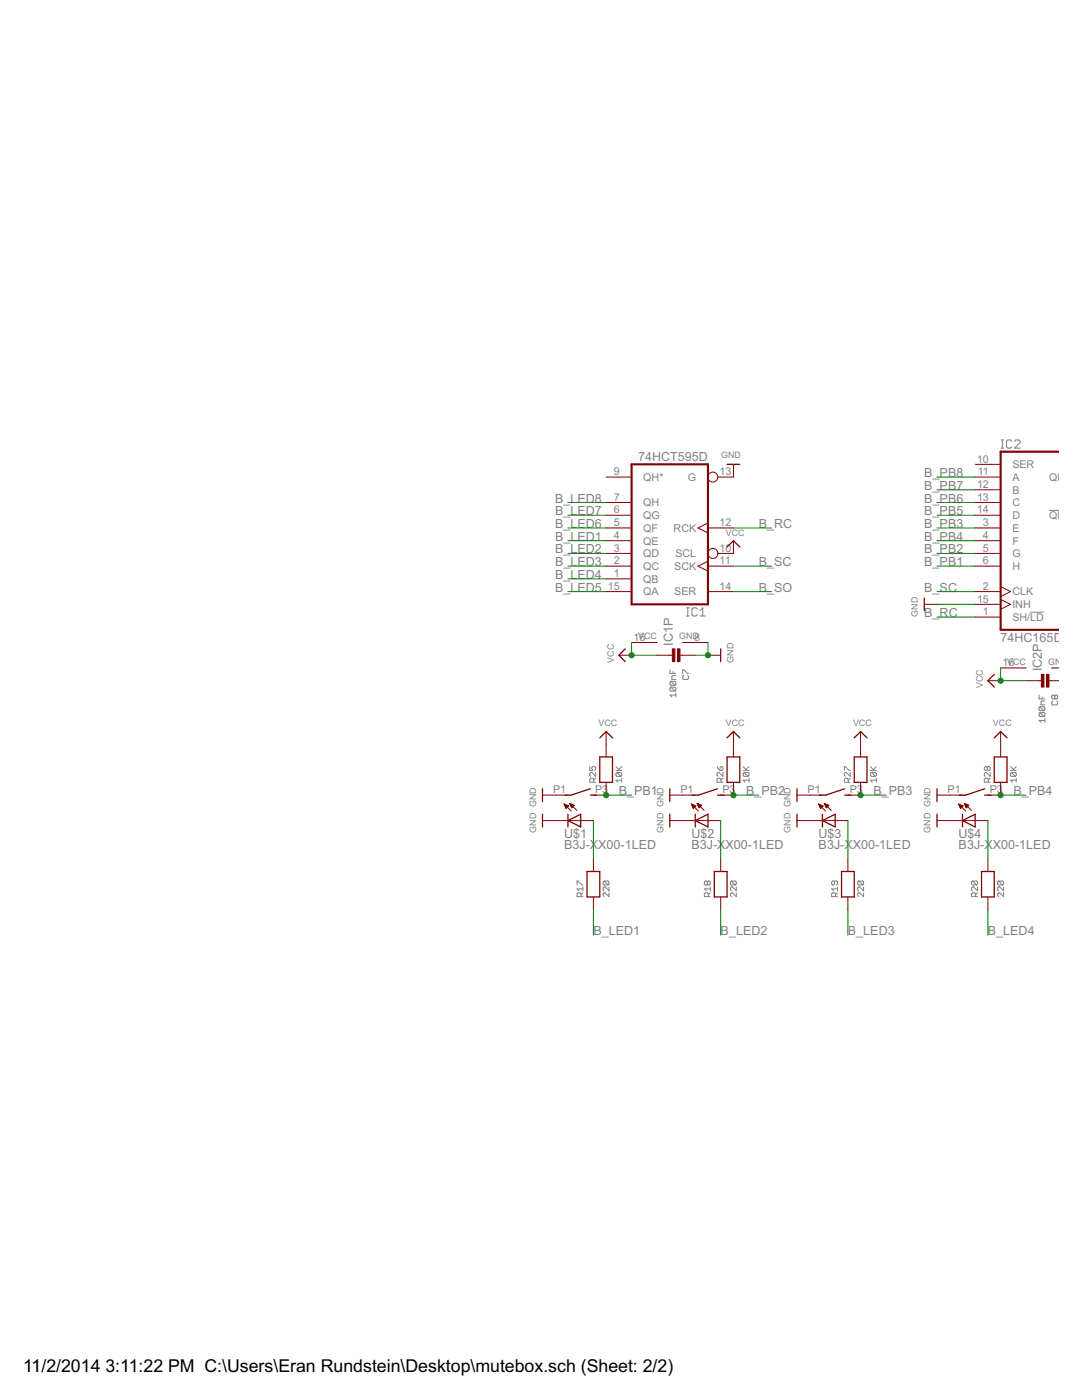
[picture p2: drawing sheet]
<svg xmlns="http://www.w3.org/2000/svg" width="216mm" height="279mm" viewBox="0 0 216 279" stroke-linecap="round" stroke-linejoin="round" font-family="sans-serif">
<g fill="none" stroke="#808080" stroke-width=".2">
<path d="M199.7 89.4h.6M199.7 87.8h.6M200 87.8v1.6M201.9 88.1l-.3-.3h-.5l-.3 .3v1.1l.3 .2h.5l.3-.2M202.5 88.1l.2-.3h.6l.3 .3v.2l-1.1 1.1h1.1M209.3 101.9h2.1M133.7 133.6v.8h1.2M133.9 136h.8l.2 .2v.4l-.2 .2M133.9 137.1h.8l.2 .3v.3l-.2 .2M133.9 137.1l-.2 .3v.3l.2 .2h.8M133.9 136l-.2 .2v.4l.2 .2h.8M133.9 137.1l.8 .8"/>
<path d="M133.9 136l.8 .8M134.3 134v.4M134.9 138.7h-1.2l.4 .4M134.9 138.3v.8M134.9 134.8h-.6l-.2 .2v.6h.8M136.2 134.4v-.8h.2l.8 .8h.2M136.4 134.8l-.2 .2v.4l.2 .2h.8l.2-.2v-.4l-.2-.2M137 122.9h.5M137 121.3h.5M137.2 121.3v1.6M139.1 121.6l-.2-.3h-.6l-.2 .3v1.1l.2 .2h.6l.2-.2M139.7 122.9h1.1"/>
<path d="M139.7 121.9l.5-.6v1.6M205.5 122.2h2.8M207.3 138.7v.8h1.2M207.9 139.1v.4M208.5 139.9h-.6l-.2 .2v.6h.8M210.1 139.9l-.2 .2v.4l.2 .2h.7l.2-.2v-.4l-.2-.2M210.5 138.9l-.2-.2-.4 .2v.4l.2 .2 .4-.2M210.5 138.9l.2-.2 .3 .2v.4l-.2 .2-.3-.2M210.5 138.9v.4M117.7 153v.8h.6l-.2-.4 .2-.4h.4l.2 .2v.4l-.2 .2M118.5 156.1v-.6l-.2-.2h-.4l-.2 .2v.6h1.2M118.9 154.2v.7l-.8-.7-.4 .1v.4l.2 .2"/>
<path d="M118.9 155.3l-.4 .4M122.9 153.8h1.2M122.9 153l.8 .8M123.1 154.2h.8l.2 .1v.4l-.2 .2M123.1 154.2l-.2 .1v.4l.2 .2h.8M123.1 154.2l.8 .7M124.1 155.7h-1.2l.4 .4M124.1 155.3v.8M124.1 153l-.6 .6M143.1 153l.6 .8M143.7 153.2l.4-.2 .2 .2v.4l-.2 .2h-.4zM143.9 156.1v-.6l-.2-.2h-.4l-.2 .2v.6h1.2"/>
<path d="M144.3 154.2v.7l-.8-.7-.4 .1v.4l.2 .2M144.3 155.3l-.4 .4M148.3 153.8h1.2M148.3 153l.8 .8M148.5 154.2l-.2 .1v.4l.2 .2h.8M148.5 154.2h.8l.2 .1v.4l-.2 .2M148.5 154.2l.8 .7M149.5 155.7h-1.2l.4 .4M149.5 155.3v.8M149.5 153l-.6 .6M168.5 153.8v-.8h.2l.8 .8h.2M169.2 156.1v-.6l-.1-.2h-.4l-.2 .2v.6h1.2"/>
<path d="M169.7 154.2v.7l-.8-.7-.4 .1v.4l.2 .2M169.7 155.3l-.5 .4M173.7 153.8h1.2M173.7 153l.8 .8M173.9 154.2l-.2 .1v.4l.2 .2h.8M173.9 154.2h.8l.2 .1v.4l-.2 .2M173.9 154.2l.8 .7M174.9 155.7h-1.2l.4 .4M174.9 155.3v.8M174.9 153l-.6 .6M197 153.2l-.2-.2-.4 .2v.4l.2 .2 .4-.2M197 153.2l.2-.2 .4 .2v.4l-.2 .2-.4-.2"/>
<path d="M197 153.2v.4M197.2 156.1v-.6l-.2-.2h-.4l-.2 .2v.6h1.2M197.6 154.2v.7l-.8-.7-.4 .1v.4l.2 .2M197.6 155.3l-.4 .4M201.6 153.8h1.2M201.6 153l.8 .8M201.8 154.2l-.2 .1v.4l.2 .2h.8M201.8 154.2h.8l.2 .1v.4l-.2 .2M201.8 154.2l.8 .7M202.8 155.7h-1.2l.4 .4M202.8 155.3v.8M202.8 153l-.6 .6"/>
<path d="M207.5 141.1h.8l.2 .1v.4l-.2 .2M207.5 142.2h.8l.2 .2v.4l-.2 .2M207.5 142.2l-.2 .2v.4l.2 .2h.8M207.5 141.1l-.2 .1v.4l.2 .2h.8M207.5 142.2l.8 .8M207.5 141.1l.8 .7M208.5 143.8h-1.2l.4 .4M208.5 143.4v.8M115.1 176.6v-.8h.2l.8 .8h.2M115.9 178.9v-.5l-.2-.2h-.4l-.2 .2v.5h1.2M116.3 178.2l-.4 .4M116.3 177.4h-1.2l.4 .4"/>
<path d="M116.3 177v.8M120.5 175.8h.8l.2 .2v.4l-.2 .2M120.5 175.8l-.1 .2v.4l.1 .2h.8M120.5 175.8l.8 .8M121.5 177v.8l-.7-.8-.4 .2v.4l.1 .2M121.5 178.2v.7l-.7-.7-.4 .2v.4l.1 .1M141.1 176l-.2-.2-.4 .2v.4l.2 .2 .4-.2M141.1 176l.2-.2 .4 .2v.4l-.2 .2-.4-.2M141.1 176v.4M141.3 178.9v-.5l-.2-.2h-.4l-.2 .2v.5h1.2M141.7 177.4h-1.2l.4 .4M141.7 178.2l-.4 .4"/>
<path d="M141.7 177v.8M145.9 175.8l-.1 .2v.4l.1 .2h.8M145.9 175.8h.8l.2 .2v.4l-.2 .2M145.9 175.8l.8 .8M146.9 178.2v.7l-.8-.7-.3 .2v.4l.1 .1M146.9 177v.8l-.8-.8-.3 .2v.4l.1 .2M166.5 175.8v.6l-.2 .2-.4-.2v-.4l.2-.2h.8l.2 .2v.4l-.2 .2M166.7 178.9v-.5l-.2-.2h-.4l-.2 .2v.5h1.2M167.1 177.4h-1.2l.4 .4M167.1 178.2l-.4 .4M167.1 177v.8M171.3 175.8l-.1 .2v.4l.1 .2h.8"/>
<path d="M171.3 175.8h.8l.2 .2v.4l-.2 .2M171.3 175.8l.8 .8M172.3 178.2v.7l-.8-.7-.3 .2v.4l.1 .1M172.3 177v.8l-.8-.8-.3 .2v.4l.1 .2M194.1 175.8l-.2 .2v.4l.2 .2h.7M194.1 175.8h.7l.3 .2v.4l-.3 .2M194.1 175.8l.7 .8M194.6 178.9v-.5l-.1-.2h-.4l-.2 .2v.5h1.2M195.1 177v.8l-.8-.8-.4 .2v.4l.2 .2M195.1 178.2l-.5 .4M199.3 175.8l-.2 .2v.4l.2 .2h.7M199.3 175.8h.7l.3 .2v.4l-.3 .2"/>
<path d="M199.3 175.8l.7 .8M200.3 178.2v.7l-.8-.7-.4 .2v.4l.2 .1M200.3 177v.8l-.8-.8-.4 .2v.4l.2 .2"/>
</g>
<g fill="none" stroke="#800000" stroke-width=".25">
<path d="M145.1 92.7h2.5M145.1 109.2l1.2-1.3 1.3 1.3M184.4 119.3v2.6M124.8 129.5l-1.3 1.3 1.3 1.2M143.8 129.5v2.5M198.4 134.6l-1.3 1.2 1.3 1.3M108.2 157.4v2.6M117.8 157.4l-3.8 1.3h-1.3M117.8 158.7h1.2M119.7 151.1h2.5v5h-2.5zM119.7 147.3l1.2-1.3 1.3 1.3M133.6 157.4v2.6"/>
<path d="M143.2 157.4l-3.8 1.3h-1.3M143.2 158.7h1.2M145.1 151.1h2.5v5h-2.5zM145.1 147.3l1.2-1.3 1.3 1.3M159 157.4v2.6M168.6 157.4l-3.9 1.3h-1.2M168.6 158.7h1.2M170.5 151.1h2.5v5h-2.5zM170.5 147.3l1.2-1.3 1.3 1.3M187 157.4v2.6M196.5 157.4l-3.8 1.3h-1.3M196.5 158.7h1.3"/>
<path d="M198.4 151.1h2.5v5h-2.5zM198.4 147.3l1.3-1.3 1.2 1.3M108.2 162.5v2.5M113.3 163.8l2.6-1.3v2.5zM113.3 162.5v2.5M117.1 173.9h2.6v5.1h-2.6zM133.6 162.5v2.5M138.7 163.8l2.6-1.3v2.5zM138.7 162.5v2.5M142.5 173.9h2.6v5.1h-2.6zM159 162.5v2.5M164.1 163.8l2.5-1.3v2.5z"/>
<path d="M164.1 162.5v2.5M167.9 173.9h2.6v5.1h-2.6zM187 162.5v2.5M192 163.8l2.6-1.3v2.5zM192 162.5v2.5M195.9 173.9h2.5v5.1h-2.5z"/>
</g>
<g fill="none" stroke="#800000" stroke-width=".2">
<path d="M120.9 95.2h5.1M146.3 92.7v2.5h-3.1M194.6 95.2h5.1M194.6 92.7h5.1M194.6 97.7h5.1M120.9 115.5h5.1M120.9 113h5.1M120.9 110.4h5.1M120.9 107.9h5.1M120.9 105.4h5.1M120.9 102.8h5.1M120.9 100.3h5.1"/>
<path d="M120.9 118.1h5.1M141.3 113h5M141.3 105.4h5M141.3 112l-2 1 2 1M141.3 104.4l-2 1 2 1M141.3 118.1h5M146.3 107.9v2.5h-3.1M194.6 113h5.1M194.6 110.4h5.1M194.6 107.9h5.1M194.6 105.4h5.1M194.6 102.8h5.1"/>
<path d="M194.6 100.3h5.1M194.6 118.1h5.1M199.7 117.1l1.9 1-1.9 1M199.7 119.6l1.9 1-1.9 1M123.5 130.8h2.5M126 128.2h5.1M131.1 130.8h3.3M135.4 130.8h3.3M136.2 128.2h5.1M141.3 130.8h2.5M184.4 120.6h2.6M194.6 123.1h5.1"/>
<path d="M194.6 120.6h5.1M197.1 135.8h2.6M199.7 133.3h5M204.7 135.8h3.3M209.1 135.8h2.3M209.8 133.3h1.6M108.2 158.7h5.1M120.9 156.1v2.6h-2.5M120.9 146v5.1M133.6 158.7h5.1M146.3 156.1v2.6h-2.5M146.3 146v5.1"/>
<path d="M159 158.7h5.1M171.7 156.1v2.6h-2.5M171.7 146v5.1M187 158.7h5M199.7 156.1v2.6h-2.6M199.7 146v5.1M108.2 163.8h10.2M112.6 160.5l1.4 1.4M112.6 160.5l.9 .3-.6 .6zM112.6 160.5h.1M112.6 160.6h.4M112.7 160.8h.5"/>
<path d="M112.7 160.9h.7M112.8 161h.5M112.8 161.1h.4M112.9 161.2h.2M113.7 160.3l1.4 1.4M113.7 160.3l.9 .4-.5 .5zM113.7 160.4h.1M113.8 160.5h.3M113.8 160.6h.6M113.9 160.8h.7M113.9 160.9h.5M114 161h.3"/>
<path d="M114 161.1h.2M118.4 171.4v2.5M118.4 179v2.5M133.6 163.8h10.2M138 160.5l1.4 1.4M138 160.5l.9 .3-.6 .6zM138 160.5h.1M138 160.6h.4M138.1 160.8h.5M138.1 160.9h.7M138.2 161h.5M138.2 161.1h.4"/>
<path d="M138.3 161.2h.2M139.1 160.3l1.4 1.4M139.1 160.3l.9 .4-.5 .5zM139.1 160.4h.1M139.2 160.5h.3M139.2 160.6h.6M139.3 160.8h.7M139.3 160.9h.5M139.4 161h.3M139.4 161.1h.2M143.8 171.4v2.5M143.8 179v2.5"/>
<path d="M159 163.8h10.2M163.3 160.5l1.4 1.4M163.3 160.5l.9 .3-.5 .6zM163.4 160.5h.1M163.4 160.6h.3M163.5 160.8h.5M163.5 160.9h.7M163.6 161h.5M163.6 161.1h.4M163.7 161.2h.2M164.5 160.3l1.4 1.4M164.5 160.3l.9 .4-.5 .5z"/>
<path d="M164.5 160.4h.1M164.6 160.5h.3M164.6 160.6h.6M164.7 160.8h.6M164.7 160.9h.5M164.8 161h.3M164.8 161.1h.2M169.2 171.4v2.5M169.2 179v2.5M187 163.8h10.1M191.3 160.5l1.4 1.4M191.3 160.5l.9 .3-.5 .6z"/>
<path d="M191.3 160.5h.1M191.3 160.6h.4M191.4 160.8h.6M191.5 160.9h.6M191.5 161h.5M191.6 161.1h.3M191.6 161.2h.2M192.4 160.3l1.4 1.4M192.4 160.3l.9 .4-.5 .5zM192.4 160.4h.2M192.5 160.5h.3M192.6 160.6h.5"/>
<path d="M192.6 160.8h.7M192.7 160.9h.4M192.7 161h.3M192.8 161.1h.1M197.1 171.4v2.5M197.1 179v2.5"/>
<circle cx="142.2" cy="95.2" r=".99"/>
<circle cx="142.2" cy="110.4" r=".99"/>
</g>
<path d="M126 92.7h15.3v27.9h-15.3zM211.4 90.1h-11.7v35.6h11.7" fill="none" stroke="#800000" stroke-width=".42"/>
<g fill="#800000" stroke="#800000" stroke-width=".2">
<path d="M134.2 129.5h.5v2.5h-.5z"/>
<path d="M135.2 129.5h.5v2.5h-.5z"/>
<path d="M207.8 134.6h.5v2.5h-.5z"/>
<path d="M208.8 134.6h.5v2.5h-.5z"/>
</g>
<g fill="none" stroke="#008000" stroke-width=".2">
<path d="M187 97.7h7.6M187 95.2h7.6M113.3 107.9h7.6M113.3 110.4h7.6M113.3 113h7.6M113.3 115.5h7.6M113.3 118.1h7.6M113.3 105.4h7.6M113.3 102.8h7.6M113.3 100.3h7.6M146.3 113h7.6M146.3 118.1h7.6"/>
<path d="M146.3 105.4h7.6M187 107.9h7.6M187 110.4h7.6M187 113h7.6M187 118.1h7.6M187 105.4h7.6M187 102.8h7.6M187 100.3h7.6M126 128.2v2.6h5.1M141.3 128.2v2.6h-2.6M187 120.6h7.6M187 123.1h7.6"/>
<path d="M199.7 133.3v2.5h5M120.9 158.7h5.1M146.3 158.7h5.1M171.7 158.7h5.1M199.7 158.7h5M118.4 163.8v7.6M143.8 163.8v7.6M169.2 163.8v7.6M197.1 163.8v7.6M118.4 181.5v5.1M143.8 181.5v5.1M169.2 181.5v5.1"/>
<path d="M197.1 181.5v5.1"/>
</g>
<g fill="#008000" stroke="#008000" stroke-width=".2">
<circle cx="141.3" cy="130.8" r=".51"/>
<circle cx="120.9" cy="158.7" r=".51"/>
<circle cx="146.3" cy="158.7" r=".51"/>
<circle cx="171.7" cy="158.7" r=".51"/>
<circle cx="199.7" cy="158.7" r=".51"/>
<circle cx="126" cy="130.8" r=".51"/>
<circle cx="199.7" cy="135.8" r=".51"/>
</g>
<g font-size="4">
<text x="4.6" y="273.8">11/2/2014</text>
<text x="21" y="273.8">3:11:22 PM C:\Users\Eran Rundstein\Desktop\mutebox.sch (Sheet: 2/2)</text>
</g>
<g font-size="2.8" fill="#808080">
<text x="127.3" y="91.9">74HCT595D</text>
<text x="184.4" y="95.2">B_PB8</text>
<text x="110.8" y="100.3">B_LED8</text>
<text x="184.4" y="100.3">B_PB6</text>
<text x="184.4" y="97.8">B_PB7</text>
<text x="110.8" y="107.9">B_LED1</text>
<text x="110.8" y="105.4">B_LED6</text>
<text x="110.8" y="102.8">B_LED7</text>
<text x="151.4" y="105.4">B_RC</text>
<text x="184.4" y="105.4">B_PB3</text>
<text x="184.4" y="107.9">B_PB4</text>
<text x="184.4" y="102.8">B_PB5</text>
<text x="110.8" y="110.5">B_LED2</text>
<text x="110.8" y="113">B_LED3</text>
<text x="151.4" y="113">B_SC</text>
<text x="184.4" y="113">B_PB1</text>
<text x="184.4" y="110.5">B_PB2</text>
<text x="110.8" y="115.5">B_LED4</text>
<text x="110.8" y="118.1">B_LED5</text>
<text x="151.4" y="118.1">B_SO</text>
<text x="184.4" y="118.1">B_SC</text>
<text x="184.4" y="123.1">B_RC</text>
<text x="134.3" y="128.9" transform="rotate(-90 134.3 128.9)">IC1P</text>
<text x="199.7" y="128.2">74HC165D</text>
<text x="207.9" y="133.9" transform="rotate(-90 207.9 133.9)">IC2P</text>
<text x="123.5" y="158.7">B_PB1</text>
<text x="148.9" y="158.7">B_PB2</text>
<text x="174.3" y="158.7">B_PB3</text>
<text x="202.2" y="158.7">B_PB4</text>
<text x="112.6" y="167.3">U$1</text>
<text x="138" y="167.3">U$2</text>
<text x="163.4" y="167.3">U$3</text>
<text x="191.3" y="167.3">U$4</text>
<text x="112.6" y="169.5">B3J-XX00-1LED</text>
<text x="138" y="169.5">B3J-XX00-1LED</text>
<text x="163.4" y="169.5">B3J-XX00-1LED</text>
<text x="191.3" y="169.5">B3J-XX00-1LED</text>
<text x="118.4" y="186.6">B_LED1</text>
<text x="143.8" y="186.6">B_LED2</text>
<text x="169.2" y="186.6">B_LED3</text>
<text x="197.1" y="186.6">B_LED4</text>
</g>
<g font-size="2.4" fill="#808080">
<text x="122.5" y="94.9">9</text>
<text x="128.4" y="96">QH*</text>
<text x="137.2" y="96">G</text>
<text x="143.6" y="94.9">13</text>
<text x="195" y="92.3">10</text>
<text x="195.1" y="94.9">11</text>
<text x="202" y="93.4">SER</text>
<text x="202" y="96">A</text>
<text x="209.3" y="96">QH</text>
<text x="122.5" y="99.9">7</text>
<text x="128.4" y="101.1">QH</text>
<text x="195" y="97.4">12</text>
<text x="195" y="99.9">13</text>
<text x="202" y="98.5">B</text>
<text x="202" y="101.1">C</text>
<text x="122.5" y="107.6">4</text>
<text x="122.5" y="105">5</text>
<text x="122.5" y="102.5">6</text>
<text x="128.4" y="106.1">QF</text>
<text x="128.4" y="103.6">QG</text>
<text x="134.4" y="106.1">RCK</text>
<text x="143.6" y="105">12</text>
<text x="195" y="102.5">14</text>
<text x="196.1" y="105">3</text>
<text x="196.1" y="107.6">4</text>
<text x="202" y="106.1">E</text>
<text x="202" y="103.6">D</text>
<text x="209.3" y="103.6">QH</text>
<text x="122.5" y="112.6">2</text>
<text x="122.5" y="110.1">3</text>
<text x="128.4" y="113.8">QC</text>
<text x="128.4" y="111.2">QD</text>
<text x="128.4" y="108.7">QE</text>
<text x="134.5" y="113.8">SCK</text>
<text x="134.8" y="111.2">SCL</text>
<text x="143.6" y="110.1">10</text>
<text x="143.6" y="112.6">11</text>
<text x="196.1" y="110.1">5</text>
<text x="196.1" y="112.6">6</text>
<text x="202" y="108.7">F</text>
<text x="202" y="111.2">G</text>
<text x="202" y="113.8">H</text>
<text x="121.3" y="117.7">15</text>
<text x="122.5" y="115.2">1</text>
<text x="128.4" y="116.3">QB</text>
<text x="128.4" y="118.8">QA</text>
<text x="134.5" y="118.8">SER</text>
<text x="143.6" y="117.7">14</text>
<text x="196.1" y="117.7">2</text>
<text x="202" y="118.8">CLK</text>
<text x="195" y="120.3">15</text>
<text x="196.1" y="122.8">1</text>
<text x="202" y="123.9">SH/LD</text>
<text x="202" y="121.4">INH</text>
<text x="126.4" y="127.9">16</text>
<text x="138.5" y="127.9">8</text>
<text x="200" y="132.9">16</text>
<text x="110.4" y="158.3">P1</text>
<text x="118.8" y="158.3">P3</text>
<text x="135.8" y="158.3">P1</text>
<text x="144.2" y="158.3">P3</text>
<text x="161.2" y="158.3">P1</text>
<text x="169.5" y="158.3">P3</text>
<text x="189.1" y="158.3">P1</text>
<text x="197.5" y="158.3">P3</text>
</g>
<g font-size="2" fill="#808080">
<text x="143.9" y="91.4">GND</text>
<text x="144.8" y="106.9">VCC</text>
<text x="183.2" y="123" transform="rotate(-90 183.2 123)">GND</text>
<text x="127.3" y="127.6">VCC</text>
<text x="135.5" y="127.6">GND</text>
<text x="122.5" y="132.3" transform="rotate(-90 122.5 132.3)">VCC</text>
<text x="146.3" y="132.3" transform="rotate(-90 146.3 132.3)">GND</text>
<text x="196.1" y="137.4" transform="rotate(-90 196.1 137.4)">VCC</text>
<text x="201" y="132.7">VCC</text>
<text x="209.2" y="132.7">GND</text>
<text x="119.4" y="145">VCC</text>
<text x="144.8" y="145">VCC</text>
<text x="170.2" y="145">VCC</text>
<text x="198.1" y="145">VCC</text>
<text x="107" y="166.2" transform="rotate(-90 107 166.2)">GND GND</text>
<text x="132.4" y="166.2" transform="rotate(-90 132.4 166.2)">GND GND</text>
<text x="157.8" y="166.2" transform="rotate(-90 157.8 166.2)">GND GND</text>
<text x="185.7" y="166.2" transform="rotate(-90 185.7 166.2)">GND GND</text>
</g>
</svg>
